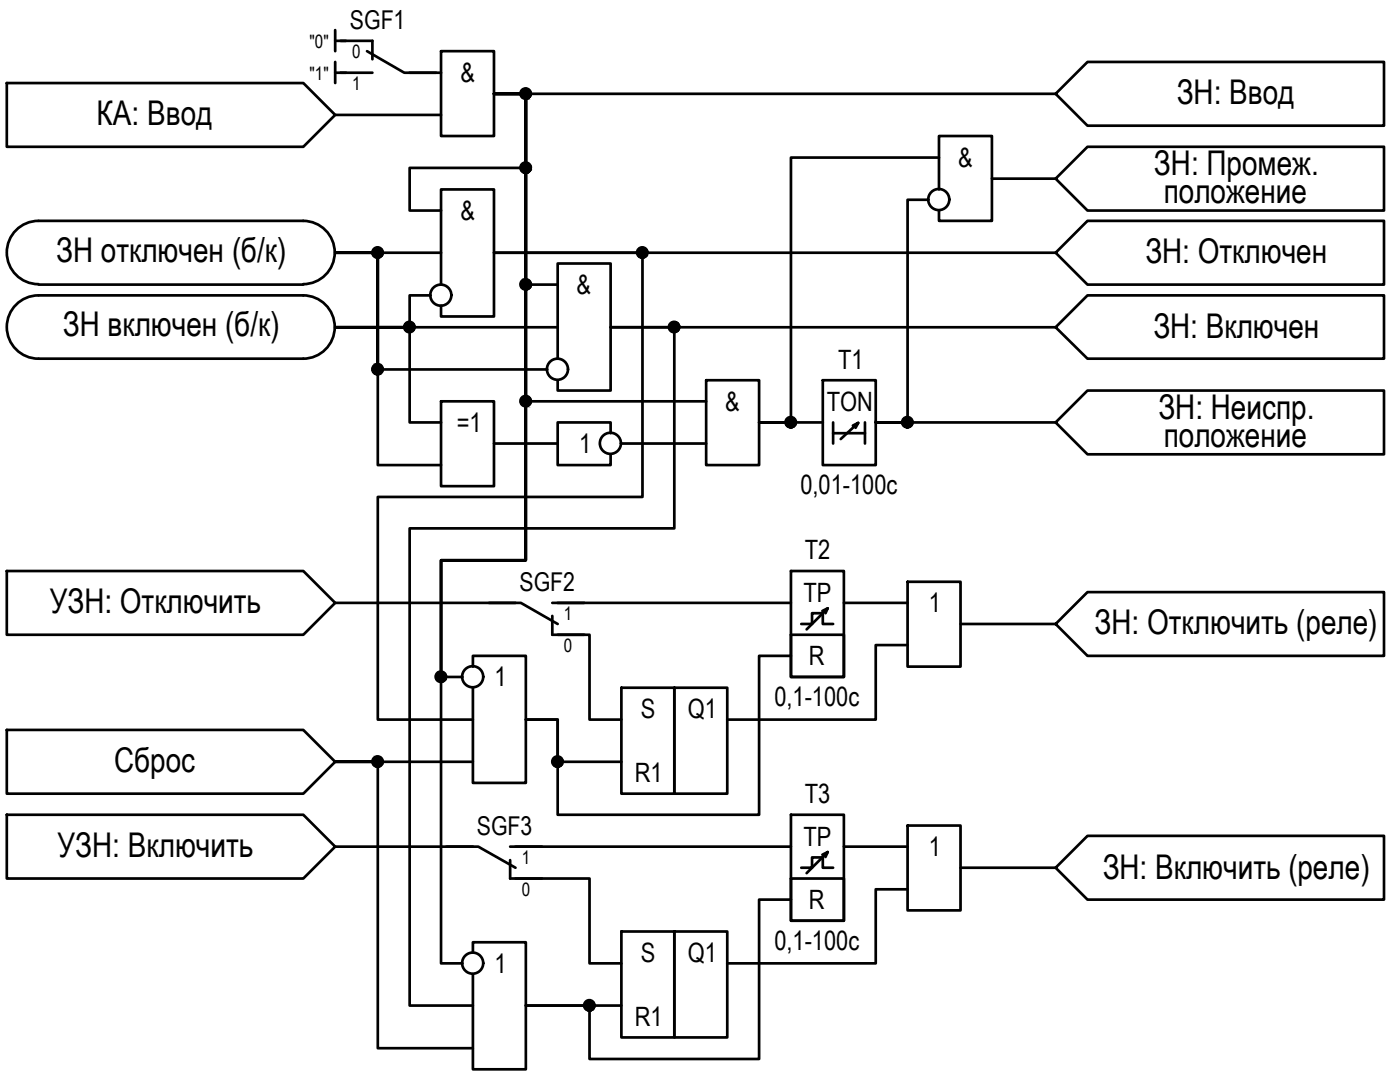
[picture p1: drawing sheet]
<svg xmlns="http://www.w3.org/2000/svg" width="132mm" height="102mm" viewBox="0 0 132 102" stroke-linecap="round" stroke-linejoin="round" font-family="sans-serif">
<!-- layer: 0 -->
<g fill="none" stroke="#000" stroke-width=".25">
<path d="M.6 7.8h28l3 3-3 3h-28zM31.6 2.8v2M31.6 5.8v2M31.6 3.9h1M31.6 6.9h1M31.6 10.8h10M38.7 6.9h2.9M41.6 4.8h5v8h-5zM41.6 19.9h-2.9v-4.1h10.9v-7h-3h3v18h3M87.6 18.8h-2v21h-3h17M88.6 17.9v-5.1h5v8h-5v-.9M88.6 14.9h-14v24.9h-3h6"/>
<path d="M93.6 16.8h6M99.6 16.8l3-3h28v6.1h-28zM99.6 8.8l3-3h28v6.1h-28l-3-3.1h-53h3v29h17M3.6 20.8a2.98 2.98 0 0 0-3 3 2.98 2.98 0 0 0 3 3M3.6 27.9a2.98 2.98 0 0 0-3 2.9 2.98 2.98 0 0 0 3 3M3.6 20.8h25M3.6 26.8h25M3.6 27.9h25M3.6 33.8h25M28.6 20.8a2.98 2.98 0 0 1 3 3 2.98 2.98 0 0 1-3 3M28.6 27.9a2.98 2.98 0 0 1 3 2.9 2.98 2.98 0 0 1-3 3M31.6 30.9h7.1v8.9h2.9"/>
<path d="M31.6 23.8h10M40.6 27.9h-1.9v3h-7.1h21M41.6 26.8v-8.9h5v11.9h-5v-1M41.6 37.8h5v8h-5zM51.7 34.8h-16v-11h-4.1h4.1v20.1h5.9M52.6 33.8v-9h5v12h-5v-.9M66.6 35.9h5v8h-5zM77.6 35.9h5v8h-5zM78.6 39.8v2M81 39.9l-.3 .4M81.6 39.8v2M82.6 39.8h.1"/>
<path d="M99.6 23.8l3-3h28v6h-28zM99.6 30.9l3-3h28v5.9h-28zM99.6 39.8l3-3h28v6h-28zM99.6 23.8h-53h14v23.1h-24.9v21h8.9M99.6 30.9h-42h6v18.9h-24.9v45h5.9M.6 53.8h28l3 3.1-3 3h-28zM31.6 56.9h17M46.6 41.8h6M52.6 59.9h3v8h3M52.6 56.9h22M57.6 40.9v-1.1h-5v4.1h5v-1.1M58.6 41.8h8"/>
<path d="M74.6 53.8h5v10h-5zM74.6 59.9h5v3.9h-5zM75.6 58.8h1v-1h1v1h1M77.6 57.6l.5-.2-.2 .4M78.1 57.4l-2 2M78.6 40.9h3M79.6 56.9h6M80.5 40.1l.5-.2-1.7 1.5M85.6 54.9h5v8h-5zM90.6 58.8h9M99.6 58.8l3-3h28v6h-28zM.6 76.8h28l3 3-3 3h-28z"/>
<path d="M.6 68.8h28l3 3-3 3h-28zM31.6 79.8h13M43.7 63.8h-2.1v-11h8v-44h-3h3v44h-8v38h2.1M44.6 62.9v-1.1h5v12h-5v-8.9M44.6 71.8h-13h4.1v27h8.9M48.6 79.8h26M58.6 64.9h5v9.9h-5zM63.6 64.9h5v9.9h-5zM74.6 76.8h5v10h-5zM74.6 61.8h-3v15h-19v-8.9h-3h3v3.9h6M79.6 79.8h6M85.6 60.8h-3v7.1h-14"/>
<path d="M85.6 77.9h5v8h-5zM44.6 89.8v-.9h5v11.9h-5v-8.9M48.6 82.8h7v8h3M58.6 87.8h5v10h-5zM63.6 87.8h5v10h-5zM74.6 82.8h5v4h-5zM74.6 84.8h-3v15.1h-16v-5.1h-6h9M75.6 81.8h1v-.9h1v.9h1M77.6 80.6l.5-.3-.2 .5M78.1 80.3l-2 2M85.6 83.9h-3v6.9h-14M90.6 81.8h9"/>
<path d="M99.6 81.8l3-3h28v6h-28z"/>
<circle cx="49.6" cy="15.8" r=".49"/>
<circle cx="49.6" cy="8.8" r=".49"/>
<circle cx="88.6" cy="18.8" r=".99"/>
<circle cx="35.6" cy="34.8" r=".49"/>
<circle cx="35.6" cy="23.8" r=".49"/>
<circle cx="38.6" cy="30.8" r=".49"/>
<circle cx="41.6" cy="27.8" r=".99"/>
<circle cx="49.6" cy="26.8" r=".49"/>
<circle cx="49.6" cy="37.8" r=".49"/>
<circle cx="52.6" cy="34.8" r=".99"/>
<circle cx="60.6" cy="23.8" r=".49"/>
<circle cx="63.6" cy="30.8" r=".49"/>
<circle cx="74.6" cy="39.8" r=".49"/>
<circle cx="85.6" cy="39.8" r=".49"/>
<circle cx="57.6" cy="41.8" r=".99"/>
<circle cx="35.6" cy="71.8" r=".49"/>
<circle cx="41.6" cy="63.8" r=".49"/>
<circle cx="44.6" cy="63.8" r=".99"/>
<circle cx="52.6" cy="71.8" r=".49"/>
<circle cx="44.6" cy="90.8" r=".99"/>
<circle cx="55.6" cy="94.8" r=".49"/>
</g>
<g fill="#000" stroke="#000" stroke-width=".09">
<path d="M49.5 16.3h.2zM49.5 9.3h.2zM49.6 15.4h.1zM49.6 8.3h.1zM35.2 35.1h.9zM35.4 23.5h.5zM35.4 23.4h.5zM35.5 24.3h.2zM35.5 35.3h.2zM35.6 23.4h.1zM35.6 34.3h.1zM38.5 31.3h.2z"/>
<path d="M38.6 30.4h.1zM49.2 27.1h.8zM49.5 27.3h.2zM49.5 38.3h.2zM49.6 26.3h.1zM49.6 37.3h.1zM60.2 24.2h.8zM60.5 23.4l.2-.1zM63.5 31.3h.3zM63.5 30.4h.2zM74.3 39.5h.6zM74.5 39.4h.3z"/>
<path d="M74.6 39.4h.1zM85.6 39.4h.1zM74.5 40.3h.3zM85.5 40.3h.2zM35.2 72.1h.9zM35.5 72.3h.2zM35.6 71.3h.1zM41.5 64.3h.2zM41.6 63.3h.1zM52.5 71.3h.2zM55.5 95.3h.3zM55.5 94.4h.2z"/>
<path d="M49.5 16.3h.2zM49.6 16.3h.1z"/>
<path d="M49.5 9.3l.2 .1zM49.6 9.4h.1z"/>
<path d="M49.6 15.4h.1zM49.5 15.4h.2z"/>
<path d="M49.6 8.3h.1zM49.5 8.3h.2z"/>
<path d="M49.5 15.4h.3zM49.5 15.4h.3z"/>
<path d="M49.5 8.3l.3 .1zM49.5 8.4h.3z"/>
<path d="M49.5 15.4h.3zM49.5 15.4h.3z"/>
<path d="M49.5 16.3h.3zM49.5 16.3h.3z"/>
<path d="M49.5 16.3h.3zM49.5 16.3h.2z"/>
<path d="M49.5 9.3h.3zM49.5 9.3h.3z"/>
<path d="M49.5 9.3h.3zM49.5 9.3h.2z"/>
<path d="M49.5 15.4h.4zM49.4 15.4h.5z"/>
<path d="M49.5 8.4h.3zM49.5 8.4h.3z"/>
<path d="M49.5 8.4h.4zM49.4 8.4h.5z"/>
<path d="M49.4 15.4l.5 .1zM49.4 15.4l.5 .1z"/>
<path d="M49.4 16.3h.5zM49.4 16.3h.4z"/>
<path d="M49.4 9.3h.5zM49.4 9.3h.5z"/>
<path d="M49.4 9.3h.5zM49.4 9.3h.4z"/>
<path d="M49.4 15.5h.6zM49.3 15.5h.7z"/>
<path d="M49.4 16.3h.5zM49.4 16.3h.5z"/>
<path d="M49.4 8.4h.5zM49.4 8.4h.5z"/>
<path d="M49.4 8.4l.6 .1zM49.4 8.4l.6 .1z"/>
<path d="M49.3 15.5h.7zM49.3 15.5h.7z"/>
<path d="M49.3 16.2h.7zM49.3 16.2l.6 .1z"/>
<path d="M49.3 8.5h.7zM49.3 8.5h.7z"/>
<path d="M49.3 9.2h.7zM49.3 9.2l.6 .1z"/>
<path d="M49.3 15.5h.7zM49.3 15.5h.7z"/>
<path d="M49.3 16.2h.7zM49.3 16.2h.7z"/>
<path d="M49.3 8.5l.7 .1zM49.3 8.5l.7 .1z"/>
<path d="M49.3 9.2h.7zM49.3 9.2h.7z"/>
<path d="M49.2 15.5l.8 .1zM49.2 15.6h.8z"/>
<path d="M49.2 15.6h.9zM49.2 15.6h.9z"/>
<path d="M49.2 16.1l.8 .1zM49.2 16.1l.8 .1z"/>
<path d="M49.2 16.2h.8zM49.2 16.2h.8z"/>
<path d="M49.2 8.6h.8zM49.2 8.6h.8z"/>
<path d="M49.2 8.6h.9zM49.2 8.6h.9z"/>
<path d="M49.2 9.1h.8zM49.2 9.1h.8z"/>
<path d="M49.2 9.1h.8zM49.2 9.1l.8 .1z"/>
<path d="M49.2 15.6l.9 .1zM49.2 15.6l.9 .1z"/>
<path d="M49.2 15.7h.9zM49.2 15.7h.9z"/>
<path d="M49.2 16l.9 .1zM49.2 16l.9 .1z"/>
<path d="M49.2 16.1h.9zM49.2 16.1h.8z"/>
<path d="M49.2 8.6l.9 .1zM49.2 8.6l.9 .1z"/>
<path d="M49.2 8.7h.9zM49.2 8.7h.9z"/>
<path d="M49.2 9l.9 .1zM49.2 9l.9 .1z"/>
<path d="M49.2 9.1h.9zM49.2 9.1h.8z"/>
<path d="M49.2 15.7h.9zM49.2 15.7h.9z"/>
<path d="M49.2 15.7l.9 .1zM49.2 15.7l.9 .1z"/>
<path d="M49.2 15.8h.9zM49.2 15.8h.9z"/>
<path d="M49.2 15.8l.9 .1zM49.2 15.8l.9 .1z"/>
<path d="M49.2 15.9l.9 .1v-.1zM49.2 15.9l.9 .1h-.9z"/>
<path d="M49.2 16h.9zM49.2 16h.9z"/>
<path d="M49.2 16h.9zM49.2 16h.9z"/>
<path d="M49.2 8.7l.9 .1zM49.2 8.7l.9 .1z"/>
<path d="M49.2 8.8h.9zM49.2 8.8h.9z"/>
<path d="M49.2 8.8h.9zM49.2 8.8h.9z"/>
<path d="M49.2 8.8l.9 .1zM49.2 8.8l.9 .1z"/>
<path d="M49.2 8.9h.9zM49.2 8.9h.9z"/>
<path d="M49.2 8.9l.9 .1zM49.2 8.9l.9 .1z"/>
<path d="M49.2 9h.9zM49.2 9h.9z"/>
<path d="M35.5 24.3h.2zM35.6 24.3h.1z"/>
<path d="M35.5 35.3h.2zM35.6 35.3h.1z"/>
<path d="M35.6 23.4h.1zM35.5 23.4h.2z"/>
<path d="M35.6 34.3l.1 .1zM35.6 34.3l.1 .1z"/>
<path d="M35.5 23.4h.3zM35.5 23.4h.3z"/>
<path d="M35.5 34.4h.3zM35.5 34.4h.3z"/>
<path d="M35.5 23.4h.4zM35.5 23.4h.4zM35.4 23.4h.5z"/>
<path d="M35.5 24.3h.3zM35.5 24.3h.2z"/>
<path d="M35.5 34.4h.4zM35.4 34.4h.5z"/>
<path d="M35.5 35.3h.3zM35.5 35.3h.2z"/>
<path d="M35.4 23.4l.5 .1zM35.4 23.4l.5 .1zM35.3 23.5h.6z"/>
<path d="M35.4 24.3h.5zM35.4 24.3h.5z"/>
<path d="M35.4 24.3h.5zM35.4 24.3h.4z"/>
<path d="M35.4 34.4h.5zM35.4 34.4h.5z"/>
<path d="M35.4 34.4h.5zM35.4 34.4h.5z"/>
<path d="M35.4 35.3h.5zM35.4 35.3h.5z"/>
<path d="M35.4 35.3h.5zM35.4 35.3h.4z"/>
<path d="M35.3 23.5h.7zM35.3 23.5h.7z"/>
<path d="M35.3 24.2l.6 .1zM35.3 24.2l.6 .1z"/>
<path d="M35.4 24.3h.5zM35.4 24.3h.5z"/>
<path d="M35.4 34.4l.5 .1zM35.4 34.4l.5 .1z"/>
<path d="M35.3 34.5h.7zM35.3 34.5h.7z"/>
<path d="M35.3 35.2l.6 .1zM35.3 35.2l.6 .1z"/>
<path d="M35.4 35.3h.5zM35.4 35.3h.5z"/>
<path d="M35.3 23.5h.7zM35.2 23.5h.8z"/>
<path d="M35.3 24.2h.7zM35.3 24.2h.6z"/>
<path d="M35.3 34.5h.7zM35.2 34.5h.8z"/>
<path d="M35.3 35.2h.7zM35.3 35.2h.6z"/>
<path d="M35.2 23.5l.9 .1zM35.2 23.5l.9 .1z"/>
<path d="M35.2 24.2h.8zM35.2 24.2h.8z"/>
<path d="M35.2 34.5l.9 .1zM35.2 34.5l.9 .1z"/>
<path d="M35.2 35.1h.8zM35.2 35.1l.8 .1z"/>
<path d="M35.2 23.6h.9zM35.2 23.6h.9z"/>
<path d="M35.2 23.6l.9 .1zM35.2 23.6l.9 .1z"/>
<path d="M35.2 24.1h.9zM35.2 24.1h.9z"/>
<path d="M35.2 24.1h.9zM35.2 24.1l.8 .1z"/>
<path d="M35.2 34.6h.9zM35.2 34.6h.9z"/>
<path d="M35.2 34.6l.9 .1zM35.2 34.6l.9 .1z"/>
<path d="M35.2 35.1h.9zM35.2 35.1h.8z"/>
<path d="M35.2 23.7h.9zM35.2 23.7h.9z"/>
<path d="M35.1 23.7h1zM35.1 23.7h1z"/>
<path d="M35.1 23.7l1 .1zM35.1 23.7l1 .1z"/>
<path d="M35.1 23.8h1zM35.1 23.8h1z"/>
<path d="M35.1 23.8l1 .1zM35.1 23.8l1 .1z"/>
<path d="M35.1 23.9h1zM35.1 23.9h1z"/>
<path d="M35.1 23.9l1 .1v-.1zM35.1 23.9l1 .1h-1z"/>
<path d="M35.1 24h1zM35.1 24h1z"/>
<path d="M35.2 24h.9zM35.2 24l.9 .1z"/>
<path d="M35.2 34.7h.9zM35.2 34.7h.9z"/>
<path d="M35.1 34.7l1 .1zM35.1 34.7l1 .1z"/>
<path d="M35.1 34.8h1zM35.1 34.8h1z"/>
<path d="M35.1 34.8h1zM35.1 34.8h1z"/>
<path d="M35.1 34.8l1 .1zM35.1 34.8l1 .1z"/>
<path d="M35.1 34.9h1zM35.1 34.9h1z"/>
<path d="M35.1 34.9l1 .1zM35.1 34.9l1 .1z"/>
<path d="M35.1 35h1zM35.1 35h1z"/>
<path d="M35.2 35l.9 .1v-.1zM35.2 35l.9 .1h-.9zM35.2 35.1h.9z"/>
<path d="M38.5 31.3h.2zM38.6 31.3h.1z"/>
<path d="M38.6 30.4h.1zM38.5 30.4h.2z"/>
<path d="M38.5 30.4h.3zM38.5 30.4h.3z"/>
<path d="M38.5 30.4h.3zM38.5 30.4h.3z"/>
<path d="M38.5 31.3h.3zM38.5 31.3h.2z"/>
<path d="M38.4 30.4h.5zM38.4 30.4h.5z"/>
<path d="M38.4 31.3h.4zM38.4 31.3h.4z"/>
<path d="M38.4 30.4h.5zM38.4 30.4h.5z"/>
<path d="M38.4 31.3h.5zM38.4 31.3h.4z"/>
<path d="M38.4 30.4l.6 .1zM38.4 30.4l.6 .1z"/>
<path d="M38.4 31.2h.5zM38.4 31.2l.5 .1z"/>
<path d="M38.3 30.5h.7zM38.3 30.5h.7z"/>
<path d="M38.3 31.2h.7zM38.3 31.2h.6z"/>
<path d="M38.3 30.5h.7zM38.3 30.5h.7z"/>
<path d="M38.3 31.2h.7zM38.3 31.2h.7z"/>
<path d="M38.2 30.5l.8 .1zM38.2 30.5l.8 .1z"/>
<path d="M38.2 30.6h.9zM38.2 30.6h.9z"/>
<path d="M38.2 31.1l.8 .1zM38.2 31.1l.8 .1z"/>
<path d="M38.2 31.2h.8zM38.2 31.2h.8z"/>
<path d="M38.2 30.6h.9zM38.2 30.6h.9z"/>
<path d="M38.2 30.6l.9 .1zM38.2 30.6l.9 .1z"/>
<path d="M38.2 31l.9 .1zM38.2 31l.9 .1z"/>
<path d="M38.2 31.1h.9zM38.2 31.1h.8z"/>
<path d="M38.1 30.7h1zM38.1 30.7h1z"/>
<path d="M38.1 30.7l1 .1zM38.1 30.7l1 .1z"/>
<path d="M38.1 30.8l1 .1v-.1zM38.1 30.8l1 .1h-1z"/>
<path d="M38.1 30.9h1zM38.1 30.9h1z"/>
<path d="M38.1 30.9h1zM38.1 30.9h1z"/>
<path d="M38.1 30.9l1 .1zM38.1 30.9l1 .1z"/>
<path d="M38.1 31h1zM38.1 31h1z"/>
<path d="M49.5 27.3h.2zM49.6 27.3h.1z"/>
<path d="M49.5 38.3l.2 .1zM49.6 38.4h.1z"/>
<path d="M49.6 26.3l.1 .1zM49.6 26.3l.1 .1z"/>
<path d="M49.6 37.3h.1zM49.5 37.3h.2z"/>
<path d="M49.5 26.4h.3zM49.5 26.4h.3z"/>
<path d="M49.5 37.3l.3 .1zM49.5 37.4h.3z"/>
<path d="M49.5 27.3h.3zM49.5 27.3h.3z"/>
<path d="M49.5 27.3h.3zM49.5 27.3h.2z"/>
<path d="M49.5 38.3h.3zM49.5 38.3h.3z"/>
<path d="M49.5 38.3h.3zM49.5 38.3h.2z"/>
<path d="M49.5 26.4h.3zM49.5 26.4h.3z"/>
<path d="M49.5 26.4h.4zM49.4 26.4h.5z"/>
<path d="M49.5 37.4h.3zM49.5 37.4h.3z"/>
<path d="M49.5 37.4h.4zM49.4 37.4h.5z"/>
<path d="M49.4 26.4l.5 .1zM49.4 26.4l.5 .1z"/>
<path d="M49.4 27.3h.5zM49.4 27.3h.5z"/>
<path d="M49.4 27.3h.5zM49.4 27.3h.4z"/>
<path d="M49.4 38.3h.5zM49.4 38.3h.5z"/>
<path d="M49.4 38.3h.5zM49.4 38.3h.4z"/>
<path d="M49.4 26.5h.6zM49.3 26.5h.7z"/>
<path d="M49.4 37.4h.5zM49.4 37.4h.5z"/>
<path d="M49.4 37.4l.6 .1zM49.4 37.4l.6 .1z"/>
<path d="M49.3 26.5h.7zM49.3 26.5h.7z"/>
<path d="M49.3 27.2h.7zM49.3 27.2l.6 .1z"/>
<path d="M49.3 37.5h.7zM49.3 37.5h.7z"/>
<path d="M49.3 38.2h.7zM49.3 38.2l.6 .1z"/>
<path d="M49.3 26.5h.7zM49.3 26.5h.7z"/>
<path d="M49.3 27.2h.7zM49.3 27.2h.7z"/>
<path d="M49.3 37.5h.7zM49.3 37.5h.7z"/>
<path d="M49.3 38.2h.7zM49.3 38.2h.7z"/>
<path d="M49.2 26.5l.8 .1zM49.2 26.6h.8z"/>
<path d="M49.2 26.6h.9zM49.2 26.6h.9z"/>
<path d="M49.2 27.1h.8zM49.2 27.1l.8 .1z"/>
<path d="M49.2 37.5l.8 .1zM49.2 37.6h.8z"/>
<path d="M49.2 37.6h.9zM49.2 37.6h.9z"/>
<path d="M49.2 38.1h.8zM49.2 38.1h.8z"/>
<path d="M49.2 38.1h.8zM49.2 38.1l.8 .1z"/>
<path d="M49.2 26.6l.9 .1zM49.2 26.6l.9 .1z"/>
<path d="M49.2 26.7h.9zM49.2 26.7h.9z"/>
<path d="M49.2 27.1h.9zM49.2 27.1h.9z"/>
<path d="M49.2 27.1h.9zM49.2 27.1h.8zM49.2 27.1h.8z"/>
<path d="M49.2 37.6l.9 .1zM49.2 37.6l.9 .1z"/>
<path d="M49.2 37.7h.9zM49.2 37.7h.9z"/>
<path d="M49.2 38l.9 .1zM49.2 38l.9 .1z"/>
<path d="M49.2 38.1h.9zM49.2 38.1h.8z"/>
<path d="M49.2 26.7l.9 .1zM49.2 26.7l.9 .1z"/>
<path d="M49.2 26.8h.9zM49.2 26.8h.9z"/>
<path d="M49.2 26.8h.9zM49.2 26.8h.9z"/>
<path d="M49.2 26.8l.9 .1zM49.2 26.8l.9 .1z"/>
<path d="M49.2 26.9h.9zM49.2 26.9h.9z"/>
<path d="M49.2 26.9l.9 .1zM49.2 26.9l.9 .1z"/>
<path d="M49.2 27l.9 .1v-.1zM49.2 27l.9 .1h-.9z"/>
<path d="M49.2 37.7l.9 .1zM49.2 37.7l.9 .1z"/>
<path d="M49.2 37.8h.9zM49.2 37.8h.9z"/>
<path d="M49.2 37.8h.9zM49.2 37.8h.9z"/>
<path d="M49.2 37.8l.9 .1zM49.2 37.8l.9 .1z"/>
<path d="M49.2 37.9h.9zM49.2 37.9h.9z"/>
<path d="M49.2 37.9l.9 .1zM49.2 37.9l.9 .1z"/>
<path d="M49.2 38h.9zM49.2 38h.9z"/>
<path d="M60.5 24.3h.2zM60.5 24.3h.2zM60.5 24.3h.3z"/>
<path d="M60.5 23.4h.3zM60.5 23.4h.3z"/>
<path d="M60.5 23.4h.3zM60.5 23.4h.3z"/>
<path d="M60.5 23.4h.3zM60.5 23.4h.3z"/>
<path d="M60.5 24.3h.3zM60.5 24.3h.3z"/>
<path d="M60.4 23.4h.5zM60.4 23.4h.5z"/>
<path d="M60.4 24.3h.4zM60.4 24.3h.4z"/>
<path d="M60.4 23.4l.5 .1zM60.4 23.4l.5 .1z"/>
<path d="M60.4 24.3h.5zM60.4 24.3h.4z"/>
<path d="M60.3 23.5h.7zM60.3 23.5h.7z"/>
<path d="M60.3 24.3h.6zM60.3 24.3h.6z"/>
<path d="M60.3 23.5h.7zM60.3 23.5h.7z"/>
<path d="M60.3 24.2h.7zM60.3 24.2l.6 .1z"/>
<path d="M60.3 23.5h.7zM60.3 23.5h.7z"/>
<path d="M60.2 23.5l.9 .1zM60.2 23.5l.9 .1z"/>
<path d="M60.3 24.2h.7zM60.3 24.2h.7z"/>
<path d="M60.2 23.6h.9zM60.2 23.6h.9z"/>
<path d="M60.2 24.1h.9zM60.2 24.1l.8 .1zM60.2 24.2h.8z"/>
<path d="M60.2 23.6l.9 .1zM60.2 23.6l.9 .1z"/>
<path d="M60.2 23.7h.9zM60.2 23.7h.9z"/>
<path d="M60.2 23.7h.9zM60.2 23.7h.9z"/>
<path d="M60.2 24h.9zM60.2 24h.9z"/>
<path d="M60.2 24l.9 .1zM60.2 24l.9 .1z"/>
<path d="M60.2 24.1h.9zM60.2 24.1h.9z"/>
<path d="M60.2 23.7l.9 .1zM60.2 23.7l.9 .1z"/>
<path d="M60.1 23.8h1zM60.1 23.8h1z"/>
<path d="M60.1 23.8l1 .1zM60.1 23.8l1 .1z"/>
<path d="M60.1 23.9h1zM60.1 23.9h1z"/>
<path d="M60.2 23.9l.9 .1v-.1zM60.2 23.9l.9 .1h-.9z"/>
<path d="M63.5 30.4h.3zM63.5 30.4h.3z"/>
<path d="M63.5 31.3h.2zM63.5 31.3h.2z"/>
<path d="M63.5 30.4h.3zM63.5 30.4h.3z"/>
<path d="M63.5 30.4h.3zM63.5 30.4h.3z"/>
<path d="M63.5 31.3h.3zM63.5 31.3h.3z"/>
<path d="M63.4 30.4h.5zM63.4 30.4h.5z"/>
<path d="M63.4 31.3h.4zM63.4 31.3h.4z"/>
<path d="M63.4 30.4h.5zM63.4 30.4h.5z"/>
<path d="M63.4 31.3h.5zM63.4 31.3h.4z"/>
<path d="M63.3 30.4l.7 .1zM63.3 30.4l.7 .1z"/>
<path d="M63.3 31.2h.6zM63.3 31.2l.6 .1z"/>
<path d="M63.3 30.5h.7zM63.3 30.5h.7z"/>
<path d="M63.3 31.2h.7zM63.3 31.2h.6z"/>
<path d="M63.3 30.5h.7zM63.3 30.5h.7z"/>
<path d="M63.3 30.5l.8 .1zM63.2 30.6h.9z"/>
<path d="M63.3 31.2h.7zM63.3 31.2h.7z"/>
<path d="M63.3 31.2h.7zM63.3 31.2h.7z"/>
<path d="M63.2 30.6h.9zM63.2 30.6h.9z"/>
<path d="M63.2 30.6h.9zM63.2 30.6h.9z"/>
<path d="M63.2 31.1h.9zM63.2 31.1h.9z"/>
<path d="M63.2 31.1h.9zM63.2 31.1l.8 .1z"/>
<path d="M63.2 30.6l.9 .1zM63.2 30.6l.9 .1z"/>
<path d="M63.2 30.7h.9zM63.2 30.7h.9z"/>
<path d="M63.2 31h.9zM63.2 31h.9z"/>
<path d="M63.2 31h.9zM63.2 31l.9 .1z"/>
<path d="M63.1 30.7l1 .1zM63.1 30.7l1 .1z"/>
<path d="M63.1 30.8l1 .1v-.1zM63.1 30.8l1 .1h-1z"/>
<path d="M63.1 30.9h1zM63.1 30.9h1z"/>
<path d="M63.1 30.9h1zM63.1 30.9h1z"/>
<path d="M63.1 30.9h1zM63.1 30.9l1 .1z"/>
<path d="M74.6 39.4h.2zM74.5 39.4h.3zM74.5 39.4h.3z"/>
<path d="M74.5 39.4h.4zM74.4 39.4h.5z"/>
<path d="M74.4 39.4h.5zM74.4 39.4h.5z"/>
<path d="M74.4 39.4l.5 .1zM74.4 39.4l.5 .1zM74.3 39.5h.6z"/>
<path d="M74.3 39.5h.7zM74.3 39.5h.7z"/>
<path d="M74.3 39.5h.7zM74.3 39.5h.7z"/>
<path d="M74.2 39.5l.9 .1zM74.2 39.5l.9 .1z"/>
<path d="M74.2 39.6h.9zM74.2 39.6h.9z"/>
<path d="M74.2 39.6l.9 .1zM74.2 39.6l.9 .1z"/>
<path d="M74.2 39.7h.9zM74.2 39.7h.9z"/>
<path d="M74.1 39.7l1 .1zM74.1 39.7l1 .1z"/>
<path d="M74.1 39.8h1zM74.1 39.8h1z"/>
<path d="M74.1 39.8h1zM74.1 39.8h1z"/>
<path d="M74.1 39.9h1zM74.1 39.9h1z"/>
<path d="M74.1 39.9l1 .1v-.1zM74.1 39.9l1 .1h-1z"/>
<path d="M74.1 39.8h1zM74.1 39.8l1 .1z"/>
<path d="M85.6 39.4h.1zM85.5 39.4h.2z"/>
<path d="M85.5 39.4h.3zM85.5 39.4h.3z"/>
<path d="M85.5 39.4h.3zM85.4 39.4h.4z"/>
<path d="M85.4 39.4h.5zM85.4 39.4h.5z"/>
<path d="M85.4 39.4l.5 .1zM85.4 39.4l.5 .1z"/>
<path d="M85.4 39.5h.5zM85.3 39.5h.6z"/>
<path d="M85.3 39.5h.7zM85.3 39.5h.7z"/>
<path d="M85.3 39.5h.7zM85.3 39.5h.7z"/>
<path d="M85.2 39.5l.8 .1zM85.2 39.5l.8 .1z"/>
<path d="M85.2 39.6h.9zM85.2 39.6h.9z"/>
<path d="M85.2 39.6l.9 .1zM85.2 39.6l.9 .1z"/>
<path d="M85.2 39.7h.9zM85.2 39.7h.9z"/>
<path d="M85.1 39.7l1 .1zM85.1 39.7l1 .1z"/>
<path d="M85.1 39.8h1zM85.1 39.8h1z"/>
<path d="M85.1 39.8h1zM85.1 39.8h1z"/>
<path d="M85.1 39.8l1 .1zM85.1 39.8l1 .1z"/>
<path d="M85.1 39.9h1zM85.1 39.9h1z"/>
<path d="M85.1 39.9l1 .1v-.1zM85.1 39.9l1 .1h-1z"/>
<path d="M74.5 40.3h.2zM74.6 40.3h.1z"/>
<path d="M74.5 40.3h.3zM74.5 40.3h.3z"/>
<path d="M74.4 40.3h.5zM74.4 40.3h.4z"/>
<path d="M74.4 40.3h.5zM74.4 40.3h.5z"/>
<path d="M74.3 40.2l.6 .1zM74.3 40.2l.6 .1z"/>
<path d="M74.3 40.3h.6zM74.3 40.3h.6z"/>
<path d="M74.3 40.2h.7zM74.3 40.2h.6z"/>
<path d="M74.2 40.2h.8zM74.2 40.2h.8z"/>
<path d="M74.2 40.1h.9zM74.2 40.1h.9z"/>
<path d="M74.2 40.1h.9zM74.2 40.1l.8 .1z"/>
<path d="M74.1 40h1zM74.1 40h1z"/>
<path d="M74.2 40h.9zM74.2 40l.9 .1z"/>
<path d="M85.5 40.3h.2zM85.6 40.3h.1z"/>
<path d="M85.5 40.3h.3zM85.5 40.3h.2z"/>
<path d="M85.4 40.3h.4zM85.4 40.3h.4z"/>
<path d="M85.4 40.3h.5zM85.4 40.3h.4z"/>
<path d="M85.4 40.3h.5zM85.4 40.3h.5z"/>
<path d="M85.3 40.2h.6zM85.3 40.2l.6 .1z"/>
<path d="M85.3 40.2h.7zM85.3 40.2h.6z"/>
<path d="M85.2 40.1l.8 .1zM85.2 40.1l.8 .1z"/>
<path d="M85.2 40.2h.8zM85.2 40.2h.8z"/>
<path d="M85.2 40.1h.9zM85.2 40.1h.8z"/>
<path d="M85.1 40h1zM85.1 40h1z"/>
<path d="M85.2 40h.9zM85.2 40l.9 .1z"/>
<path d="M35.5 72.3h.2zM35.6 72.3h.1z"/>
<path d="M35.6 71.3l.1 .1zM35.6 71.3l.1 .1z"/>
<path d="M35.5 71.4h.3zM35.5 71.4h.3z"/>
<path d="M35.5 71.4h.4zM35.4 71.4h.5z"/>
<path d="M35.5 72.3h.3zM35.5 72.3h.2z"/>
<path d="M35.4 71.4h.5zM35.4 71.4h.5z"/>
<path d="M35.4 71.4h.5zM35.4 71.4h.5z"/>
<path d="M35.4 72.3h.5zM35.4 72.3h.5z"/>
<path d="M35.4 72.3h.5zM35.4 72.3h.4z"/>
<path d="M35.4 71.4l.5 .1zM35.4 71.4l.5 .1z"/>
<path d="M35.3 71.5h.7zM35.3 71.5h.7z"/>
<path d="M35.3 72.2l.6 .1zM35.3 72.2l.6 .1z"/>
<path d="M35.4 72.3h.5zM35.4 72.3h.5z"/>
<path d="M35.3 71.5h.7zM35.2 71.5h.8z"/>
<path d="M35.3 72.2h.7zM35.3 72.2h.6z"/>
<path d="M35.2 71.5l.9 .1zM35.2 71.5l.9 .1z"/>
<path d="M35.2 72.1h.8zM35.2 72.1l.8 .1z"/>
<path d="M35.2 71.6h.9zM35.2 71.6h.9z"/>
<path d="M35.2 71.6l.9 .1zM35.2 71.6l.9 .1z"/>
<path d="M35.2 72.1h.9zM35.2 72.1h.8z"/>
<path d="M35.2 71.7h.9zM35.2 71.7h.9z"/>
<path d="M35.1 71.7l1 .1zM35.1 71.7l1 .1z"/>
<path d="M35.1 71.8h1zM35.1 71.8h1z"/>
<path d="M35.1 71.8h1zM35.1 71.8h1z"/>
<path d="M35.1 71.8l1 .1zM35.1 71.8l1 .1z"/>
<path d="M35.1 71.9h1zM35.1 71.9h1z"/>
<path d="M35.1 71.9l1 .1zM35.1 71.9l1 .1z"/>
<path d="M35.1 72l1 .1v-.1zM35.1 72l1 .1h-.9z"/>
<path d="M35.2 72.1h.9zM35.2 72.1h.9zM35.2 72.1h.9z"/>
<path d="M41.5 64.3h.2zM41.6 64.3h.1z"/>
<path d="M41.6 63.3l.1 .1zM41.6 63.3l.1 .1z"/>
<path d="M41.5 63.4h.3zM41.5 63.4h.3z"/>
<path d="M41.5 63.4h.3zM41.5 63.4h.3z"/>
<path d="M41.5 64.3h.3zM41.5 64.3h.2z"/>
<path d="M41.5 63.4h.4zM41.4 63.4h.5z"/>
<path d="M41.5 64.3h.3zM41.5 64.3h.3z"/>
<path d="M41.4 63.4l.5 .1zM41.4 63.4l.5 .1z"/>
<path d="M41.4 64.3h.5zM41.4 64.3h.5z"/>
<path d="M41.4 64.3h.5zM41.4 64.3h.4z"/>
<path d="M41.4 63.5h.6zM41.3 63.5h.7z"/>
<path d="M41.3 63.5h.7zM41.3 63.5h.7z"/>
<path d="M41.3 64.2h.7zM41.3 64.2l.6 .1z"/>
<path d="M41.3 63.5h.7zM41.3 63.5h.7z"/>
<path d="M41.3 64.2h.7zM41.3 64.2h.7z"/>
<path d="M41.2 63.5l.8 .1zM41.2 63.5l.8 .1z"/>
<path d="M41.2 63.6h.9zM41.2 63.6h.9z"/>
<path d="M41.2 64.1h.8zM41.2 64.1l.8 .1z"/>
<path d="M41.2 63.6l.9 .1zM41.2 63.6l.9 .1z"/>
<path d="M41.2 63.7h.9zM41.2 63.7h.9z"/>
<path d="M41.2 64.1h.9zM41.2 64.1h.9z"/>
<path d="M41.2 64.1h.9zM41.2 64.1h.8zM41.2 64.1h.8zM41.2 64.1h.8z"/>
<path d="M41.2 63.7l.9 .1zM41.2 63.7l.9 .1z"/>
<path d="M41.2 63.8h.9zM41.2 63.8h.9z"/>
<path d="M41.2 63.8h.9zM41.2 63.8h.9z"/>
<path d="M41.2 63.8l.9 .1zM41.2 63.8l.9 .1z"/>
<path d="M41.2 63.9h.9zM41.2 63.9h.9z"/>
<path d="M41.2 63.9l.9 .1zM41.2 63.9l.9 .1z"/>
<path d="M41.2 64l.9 .1v-.1zM41.2 64l.9 .1h-.9z"/>
<path d="M52.5 72.3h.2zM52.5 72.3h.2zM52.5 72.3h.3z"/>
<path d="M52.5 71.3l.3 .1zM52.5 71.3l.3 .1z"/>
<path d="M52.5 71.4h.3zM52.5 71.4h.3z"/>
<path d="M52.5 71.4h.3zM52.4 71.4h.4z"/>
<path d="M52.5 72.3h.3zM52.5 72.3h.3z"/>
<path d="M52.4 71.4h.5zM52.4 71.4h.5z"/>
<path d="M52.4 72.3h.4zM52.4 72.3h.4z"/>
<path d="M52.4 71.4h.5zM52.3 71.4h.6z"/>
<path d="M52.4 72.3h.5zM52.4 72.3h.4z"/>
<path d="M52.3 71.4l.7 .1zM52.3 71.4l.7 .1z"/>
<path d="M52.3 72.3h.6zM52.3 72.3h.6z"/>
<path d="M52.3 71.5h.7zM52.3 71.5h.7z"/>
<path d="M52.3 72.2h.7zM52.3 72.2l.6 .1z"/>
<path d="M52.3 71.5h.7zM52.3 71.5h.7z"/>
<path d="M52.2 71.5l.9 .1zM52.2 71.5l.9 .1z"/>
<path d="M52.2 72.1l.8 .1zM52.2 72.1l.8 .1z"/>
<path d="M52.3 72.2h.7zM52.3 72.2h.7z"/>
<path d="M52.2 71.6h.9zM52.2 71.6h.9z"/>
<path d="M52.2 72.1h.9zM52.2 72.1h.9z"/>
<path d="M52.2 72.1h.9zM52.2 72.1h.8z"/>
<path d="M52.2 71.6l.9 .1zM52.2 71.6l.9 .1z"/>
<path d="M52.2 71.7h.9zM52.2 71.7h.9z"/>
<path d="M52.2 71.7l.9 .1zM52.2 71.7l.9 .1z"/>
<path d="M52.2 72l.9 .1v-.1zM52.2 72l.9 .1h-.9z"/>
<path d="M52.2 72.1h.9zM52.2 72.1h.9z"/>
<path d="M52.2 71.8h.9zM52.2 71.8h.9z"/>
<path d="M52.1 71.8h1zM52.1 71.8h1z"/>
<path d="M52.1 71.8l1 .1zM52.1 71.8l1 .1z"/>
<path d="M52.1 71.9h1zM52.1 71.9h1z"/>
<path d="M52.2 71.9h.9zM52.2 71.9l.9 .1z"/>
<path d="M55.5 94.4h.3zM55.5 94.4h.3z"/>
<path d="M55.5 95.3h.2zM55.5 95.3h.2z"/>
<path d="M55.5 94.4h.3zM55.5 94.4h.3z"/>
<path d="M55.5 94.4h.3zM55.5 94.4h.3z"/>
<path d="M55.5 95.3h.3zM55.5 95.3h.3z"/>
<path d="M55.4 94.4h.5zM55.4 94.4h.5z"/>
<path d="M55.4 95.3h.4zM55.4 95.3h.4z"/>
<path d="M55.4 94.4h.5zM55.4 94.4h.5z"/>
<path d="M55.4 95.3h.5zM55.4 95.3h.4z"/>
<path d="M55.3 94.4h.7zM55.3 94.4h.7z"/>
<path d="M55.3 95.3h.6zM55.3 95.3h.6z"/>
<path d="M55.3 94.4l.7 .1zM55.3 94.4l.7 .1z"/>
<path d="M55.3 95.2h.7zM55.3 95.2h.7z"/>
<path d="M55.3 95.2h.7zM55.3 95.2l.6 .1z"/>
<path d="M55.3 94.5h.7zM55.3 94.5h.7z"/>
<path d="M55.3 94.5l.8 .1zM55.3 94.5l.8 .1z"/>
<path d="M55.3 95.2h.7zM55.3 95.2h.7z"/>
<path d="M55.2 94.6h.9zM55.2 94.6h.9z"/>
<path d="M55.2 94.6l.9 .1zM55.2 94.6l.9 .1z"/>
<path d="M55.2 95.1h.9zM55.2 95.1h.9z"/>
<path d="M55.2 95.1h.9zM55.2 95.1l.8 .1z"/>
<path d="M55.2 94.7h.9zM55.2 94.7h.9z"/>
<path d="M55.2 94.7h.9zM55.2 94.7h.9z"/>
<path d="M55.2 95h.9zM55.2 95h.9z"/>
<path d="M55.2 95h.9zM55.2 95l.9 .1z"/>
<path d="M55.1 94.7l1 .1zM55.1 94.7l1 .1z"/>
<path d="M55.1 94.8h1zM55.1 94.8h1z"/>
<path d="M55.1 94.8l1 .1v-.1zM55.1 94.8l1 .1h-1z"/>
<path d="M55.1 94.9l1 .1zM55.1 94.9l1 .1z"/>
<path d="M55.1 95h1zM55.1 95h1z"/>
</g>
<path d="M32.1 3.9h3v1.7M32.1 6.9h3M34.6 4.8l3.5 2.1h3.1M46.2 56.9h3l3.4 1.9M52.1 58.1v1.8h3M52.1 56.9h3M42.1 79.8h3l3.5 2M48.1 79.8h3M48.1 81.1v1.7h3" fill="none" stroke="#000" stroke-width=".25"/>
<g font-size="3.2">
<text x="9.1" y="11.8">КА: Ввод</text>
<text x="111" y="9.8">ЗН: Ввод</text>
<text x="108.9" y="16.5">ЗН: Промеж.</text>
<text x="109.8" y="19.2">положение</text>
<text x="5.3" y="24.7">ЗН отключен (б/к)</text>
<text x="108.1" y="24.8">ЗН: Отключен</text>
<text x="5.9" y="31.7">ЗН включен (б/к)</text>
<text x="108.8" y="31.8">ЗН: Включен</text>
<text x="109.3" y="39.5">ЗН: Неиспр.</text>
<text x="109.8" y="42.2">положение</text>
<text x="4.7" y="57.8">УЗН: Отключить</text>
<text x="103.3" y="59.8">ЗН: Отключить (реле)</text>
<text x="10.8" y="72.8">Сброс</text>
<text x="5.4" y="80.8">УЗН: Включить</text>
<text x="104.1" y="82.8">ЗН: Включить (реле)</text>
</g>
<g font-size="2.5">
<text x="43.4" y="7.7">&amp;</text>
<text x="90.4" y="15.7">&amp;</text>
<text x="43.4" y="20.7">&amp;</text>
<text x="54.4" y="27.7">&amp;</text>
<text x="79.1" y="34.8">T1</text>
<text x="43.1" y="40.8">=1</text>
<text x="68.4" y="38.7">&amp;</text>
<text x="78" y="38.7">TON</text>
<text x="54.7" y="42.8">1</text>
<text x="75.5" y="46.6">0,01-100с</text>
<text x="76" y="52.7">T2</text>
<text x="75.8" y="56.7">TP</text>
<text x="87.6" y="57.7">1</text>
<text x="46.7" y="64.7">1</text>
<text x="76.3" y="62.7">R</text>
<text x="60.5" y="67.7">S</text>
<text x="64.9" y="67.7">Q1</text>
<text x="73.1" y="66.6">0,1-100с</text>
<text x="59.9" y="73.7">R1</text>
<text x="76" y="75.7">T3</text>
<text x="75.8" y="79.8">TP</text>
<text x="87.6" y="80.7">1</text>
<text x="73.1" y="89.6">0,1-100с</text>
<text x="76.3" y="85.7">R</text>
<text x="46.7" y="91.7">1</text>
<text x="60.5" y="90.8">S</text>
<text x="64.9" y="90.7">Q1</text>
<text x="59.9" y="96.7">R1</text>
</g>
<g font-size="2.4">
<text x="33" y="2.7">SGF1</text>
<text x="49" y="55.7">SGF2</text>
<text x="45" y="78.7">SGF3</text>
</g>
<g font-size="1.7">
<text x="29.2" y="4.5">&quot;0&quot;</text>
<text x="33.2" y="5.5">0</text>
<text x="29.2" y="7.6">&quot;1&quot;</text>
<text x="33.2" y="8.5">1</text>
<text x="53.2" y="58.5">1</text>
<text x="53.2" y="61.5">0</text>
<text x="49.2" y="81.4">1</text>
<text x="49.2" y="84.5">0</text>
</g>
</svg>
